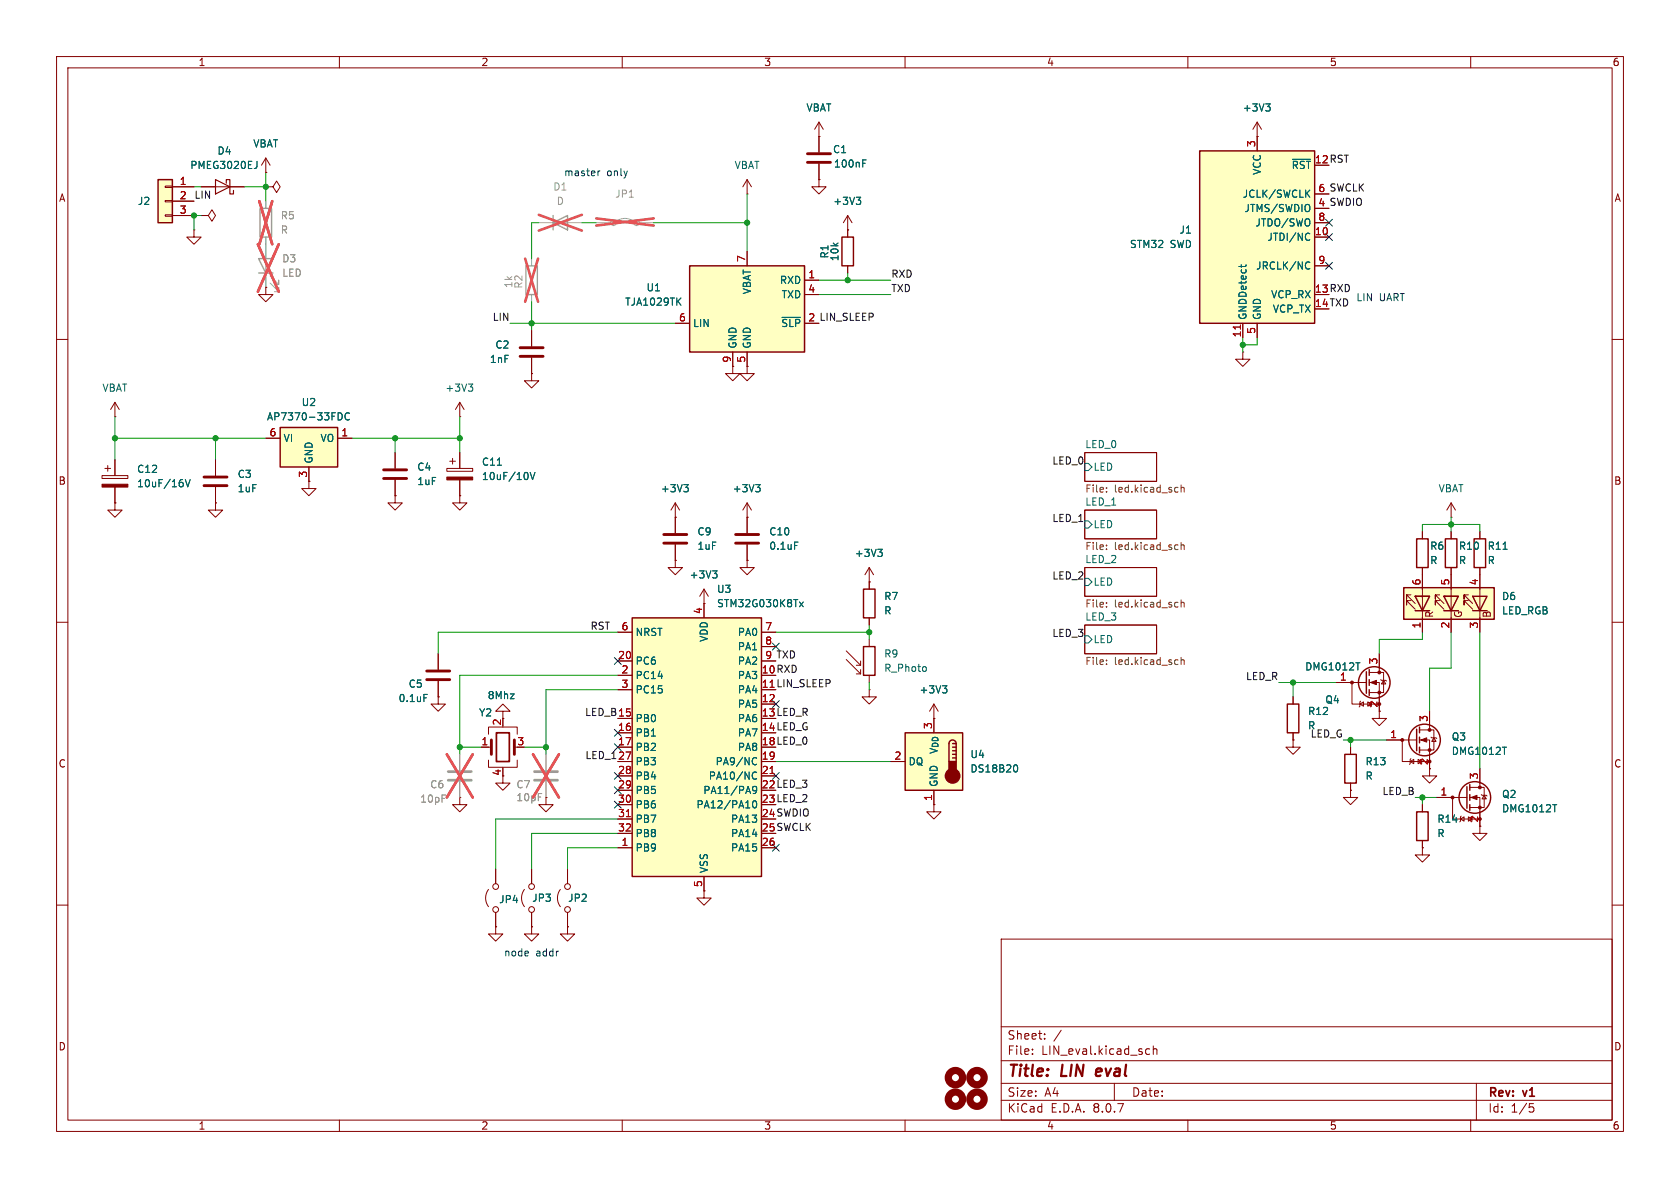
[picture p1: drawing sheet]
<svg xmlns="http://www.w3.org/2000/svg" width="297mm" height="210mm" viewBox="0 0 297 210" stroke-linecap="round" stroke-linejoin="round" font-family="sans-serif">
<g fill="none" stroke="#840000" stroke-width=".18">
<path d="M10 10h277v190h-277zM12 12h273v186h-273zM60 10v2M110 10v2M160 10v2M210 10v2M260 10v2M10 60h2M285 60h2M191.8 80h12.7v5.1h-12.7zM191.8 90.2h12.7v5.1h-12.7zM10 110h2"/>
<path d="M191.8 110.5h12.7v5.1h-12.7zM191.8 100.3h12.7v5.1h-12.7zM242.1 118.9h2.5v3.5h-2.5M243.8 115.6v3.3M285 110h2M228.6 130.8v1.3h-1.3l1.3 1.3 1.3-1.3h-1.3M228.6 130.8h.1M228.6 123.2v1.3M228.6 129.5v1.3M236.2 120.7h5.4M239 120.7v3.8h4.8M240.4 124.5l.6-.4v.7z"/>
<path d="M240.5 124l-.1 .1v.7l-.1 .2M242.1 120.7h1.7v6.3h-1.2l1.2 1.3 1.3-1.3h-1.3M244.1 120.1l.1 .2h.8l.1 .1M244.6 120.3l.4 .6h-.8zM86.4 157.2a2.54 2.54 0 0 0 0 3.1M87.6 153.7v2.5M92.7 157.2a2.54 2.54 0 0 0 0 3.1M94 153.7v2.5M96.5 141v1.2h1.3l-1.3 1.3-1.3-1.3h1.3M96.5 141h.1M10 160h2M87.6 163.8v1.3h1.3l-1.3 1.3-1.2-1.3h1.2"/>
<path d="M87.6 163.8h.1M87.6 161.3v2.5M94 163.8v1.3h1.2l-1.2 1.3-1.3-1.3h1.3M94 163.8h.1M94 161.3v2.5M100.3 163.8v1.3h1.3l-1.3 1.3-1.2-1.3h1.2M100.3 163.8h.1M177 166h108v32h-108zM285 160h2M60 198v2M110 198v2M160 198v2"/>
<path d="M177 194.5h108M177 191.5h108M177 187.5h108M177 181.5h108M182.5 186.3v.1M182.5 185.5v.1M184.7 183.6v.1M184.7 182.8v.1M187.6 182.1l-1.3 2M197 191.5v3M202.7 186.3h.5M202.7 185.5h.5"/>
<path d="M203.9 185.5l.2-.1 .4 .1v.9M203.9 184.9v1.5M210 198v2M260 198v2M261 191.5v6.5M270.4 195.1h.7M270.5 195.7h.4l.3 .3-.2 .5-.5 .1"/>
<circle cx="87.6" cy="156.7" r=".51"/>
<circle cx="94" cy="156.7" r=".51"/>
<circle cx="87.6" cy="160.8" r=".51"/>
<circle cx="94" cy="160.8" r=".51"/>
</g>
<path d="M193.9 189l-.2 .9 .3 .3M194.7 189.4l-.9 .1" fill="none" stroke="#840000" stroke-width=".4"/>
<path d="M191.8 81.9h.6l.6 .7-.6 .6h-.6zM191.8 92.1h.6l.6 .6-.6 .6h-.6zM191.8 112.4h.6l.6 .6-.6 .7h-.6zM191.8 102.2h.6l.6 .7-.6 .6h-.6zM239.7 117.2h.7" fill="none" stroke="#006464" stroke-width=".18"/>
<g fill="none" stroke="#725600" stroke-width=".18">
<path d="M195.6 86.9v.1M195.6 86.2v.1M195.6 96.4v.1M195.6 97v.2M208.1 86.2h.2M208.1 96.3l.2 .1M208.3 86.9l-.2 .1M208.3 97.1l-.2 .1M208.8 85.7v1.3M208.8 95.9v1.3M208.8 86.3l.2-.1h.3v.8M208.8 96.4l.2-.1 .3 .1v.8"/>
<path d="M195.6 106.5v.2M195.6 107.2v.1M195.6 116.7v.1M195.6 117.4v.1M208.1 116.6l.2 .1M208.1 106.5h.2M208.3 117.4l-.2 .1M208.3 107.3h-.2M208.8 106v1.3M208.8 116.2v1.3M208.8 106.6l.2-.1h.3v.8M208.8 116.8l.2-.2 .3 .1v.8"/>
</g>
<g fill="none" stroke="#840000" stroke-width=".25">
<path d="M241.6 118.7v3.9M242.1 118.4v1M227.6 124.5h2v5h-2zM242.1 120.1v1.1M242.1 121.9v1"/>
<circle cx="243" cy="120.6" r="2.79"/>
</g>
<g fill="#840000" stroke="#840000" stroke-width=".18">
<path d="M242.3 120.7l1-.4v.7z"/>
<circle cx="239" cy="120.6" r=".25"/>
<circle cx="243.8" cy="122.4" r=".25"/>
<circle cx="243.8" cy="118.9" r=".25"/>
</g>
<path d="M212.1 26.7h20.3v30.5h-20.3z" fill="#ffffc2"/>
<path d="M212.1 26.7h20.3v30.5h-20.3zM237.7 133.4h2.1v5h-2.1z" fill="none" stroke="#840000" stroke-width=".25"/>
<g fill="none" stroke="#840000" stroke-width=".18">
<path d="M35.6 33h7.6M47 30.5h.1M47 33h1.3l.6-1 .6 1-.6 1-.6-1M47 33h.1M47 27.9l-.8 1.3M47 27.9v2.6M47 27.9l.8 1.3M222.2 24.1h.1M222.2 21.6v5.1M222.2 21.6l-.7 1.3M222.2 21.6l.8 1.3M232.4 34.3h2.5"/>
<path d="M232.4 39.4h2.5M219.7 57.2v2.5M222.2 57.2v2.5M232.4 41.9h2.5M232.4 47h2.5M81.3 73.7h.1M81.3 71.1l-.8 1.3M81.3 71.1v2.6M81.3 71.1l.7 1.3M129.5 64.8v1.2h1.3l-1.3 1.3-1.2-1.3h1.2M129.5 64.8h.1M219.7 62.2v1.3h1.3l-1.3 1.3-1.3-1.3h1.3"/>
<path d="M219.7 62.2h.1M18 84.1h4.6v.5h-4.6zM18.5 82.8h1.1M19 82.3v1M20.3 88.9v1.3h-1.3l1.3 1.2 1.3-1.2h-1.3M20.3 88.9h.1M20.3 81.3v2.8M20.3 86.1v2.8M38.1 88.9v1.3h-1.3l1.3 1.2 1.3-1.2h-1.3M38.1 88.9h.1M38.1 81.3v2.8M38.1 86.1v2.8"/>
<path d="M256.5 91.4h.1M256.5 88.9l.8 1.3M256.5 88.9v2.5M256.5 88.9l-.7 1.3M77.5 115.6v2.8M77.5 123.2v1.3h1.2l-1.2 1.2-1.3-1.2h1.3M77.5 123.2h.1M77.5 120.4v2.8M85.1 132.1h1.8M86.4 134.4v1.2h5v-1.2M86.4 129.8v-1.3h5v1.3M88.9 137.2v1.2h1.3l-1.3 1.3-1.3-1.3h1.3"/>
<path d="M88.9 125.7h1.3l-1.3-1.2-1.3 1.2h1.3v1.3M88.9 135.6v.3M238.8 139.7v1.3h-1.3l1.3 1.2 1.2-1.2h-1.2M238.8 139.7h.1M238.8 132.1v1.3M238.8 138.4v1.3M252.7 135.9v1.3h-1.2l1.2 1.2 1.3-1.2h-1.3M81.3 141v1.2h1.2l-1.2 1.3-1.3-1.3h1.3M81.3 141h.1M99.1 157.2a2.54 2.54 0 0 0 0 3.1M100.3 153.7v2.5M100.3 161.3v2.5"/>
<circle cx="100.3" cy="156.7" r=".51"/>
<circle cx="100.3" cy="160.8" r=".51"/>
</g>
<g fill="none" stroke="#006464" stroke-width=".18">
<path d="M223.8 18.4h.7l-.4 .4M224.3 18.8l.2 .3v.3l-.2 .2M45.4 28.5v.9l-.3 .4M228.5 28.2h3.2M231 34.1l.6 .8M231.6 33.6l-.8 .7M219.4 46.8v.5M220.3 46.8l-.1 .2M231 46.4l.3-.1 .3 .1M231.2 41.2l.4 .1M231.6 42.4l-.4 .1M231.6 47.4l-.3 .2-.3-.1"/>
<path d="M82.8 67.9h.8l-.4 .5M83.3 68.4l.3 .2v.3l-.3 .3M32.3 85.4v.5M32.8 84.8l.4 1.3 .4-1.3M74.9 122.8h.6"/>
</g>
<path d="M219.3 57.5v.7" fill="none" stroke="#a90000" stroke-width=".18"/>
<path d="M79.2 137.9h4.1M79.2 136.4h4.1M94.5 137.9h4.1M94.5 136.4h4.1" fill="none" stroke="#a1a1a1" stroke-width=".51"/>
<path d="M81.3 133.4v2.7M81.3 138.2v2.8M96.5 133.4v2.7M96.5 138.2v2.8" fill="none" stroke="#a1a1a1" stroke-width=".18"/>
<path d="M79 133.3l4.6 7.7M83.6 133.3l-4.6 7.7M94.2 133.3l4.6 7.7M98.8 133.3l-4.6 7.7" fill="none" stroke="#e65255" stroke-width=".46"/>
<path d="M36.1 85.9h4M36.1 84.3h4M75.4 118.6h4.1M75.4 120.1h4.1M86.9 130.8v2.6M90.9 130.8v2.6" fill="none" stroke="#840000" stroke-width=".51"/>
<path d="M87.8 129.5h2.2v5.1h-2.2z" fill="none" stroke="#840000" stroke-width=".3"/>
<path d="M18 85.6h4.6v.5h-4.6z" fill="#840000" stroke="#840000" stroke-width=".18"/>
<path d="M38.1 31.8l2.5 1.2-2.5 1.3zM40 32.4v-.6h.6v2.5h.7v-.6" fill="none" stroke="#840000" stroke-width=".2"/>
<path d="M49.5 75.6h10.2v7h-10.2z" fill="#ffffc2"/>
<path d="M49.5 75.6h10.2v7h-10.2z" fill="none" stroke="#840000" stroke-width=".25"/>
<path d="M47 77.5h2.5M59.7 77.5h2.5M54.6 85.1v1.3h-1.3l1.3 1.2 1.3-1.2h-1.3M54.6 85.1h.1M54.6 82.6v2.5M81.3 87.6v1.3h1.2l-1.2 1.3-1.3-1.3h1.3M81.3 87.6h.1" fill="none" stroke="#840000" stroke-width=".18"/>
<path d="M60.1 73a.68 .68 0 0 1 .4 .6 .68 .68 0 0 1-.4 .6M61.8 73.1a.6 .6 0 0 0-.9 .4 .6 .6 0 0 0 .6 .7l.3-.1" fill="none" stroke="#006464" stroke-width=".18"/>
<path d="M27.9 31.8h2.6v7.6h-2.6z" fill="#ffffc2"/>
<g fill="none" stroke="#840000" stroke-width=".18">
<path d="M29.2 38h1.3v.2h-1.3zM29.2 35.4h1.3v.3h-1.3zM29.2 32.9h1.3v.2h-1.3zM30.5 33h3.8M30.5 35.6h3.8M30.5 38.1h3.8M20.3 73.7h.1M20.3 71.1l.8 1.3M20.3 71.1v2.6M20.3 71.1l-.7 1.3M69.8 87.6v1.3h-1.2l1.2 1.3 1.3-1.3h-1.3M69.8 87.6h.1"/>
<path d="M69.8 80v2.8M69.8 84.8v2.8M79 82.8h4.6v.5h-4.6zM79.5 81.5h1M80 81v1M81.3 80v2.8M81.3 84.8v2.8M251.5 94v1.3M153.7 102.9v1.2M153.7 109.2v1.3M251.5 100.3v1.3"/>
</g>
<path d="M27.9 31.8h2.6v7.6h-2.6zM250.4 95.3h2.1v5h-2.1zM152.7 104.1h2v5.1h-2z" fill="none" stroke="#840000" stroke-width=".25"/>
<path d="M79 84.3h4.6v.5h-4.6z" fill="#840000" stroke="#840000" stroke-width=".18"/>
<path d="M87.9 82.2h.7M93.3 83.8v.7M93.7 83.5l.5 1.3 .4-1.3" fill="none" stroke="#006464" stroke-width=".18"/>
<path d="M67.8 84.6h4.1M67.8 83.1h4.1" fill="none" stroke="#840000" stroke-width=".51"/>
<path d="M248.2 103.9h16v5.6h-16z" fill="#ffffc2"/>
<g fill="none" stroke="#840000" stroke-width=".18">
<path d="M35.6 38.1h1.2l.7-1 .6 1-.6 1-.7-1M35.6 38.1h.1M34.3 40.6v1.3h1.3l-1.3 1.3-1.3-1.3h1.3M34.3 40.6h.1M47 50.8v1.3h-1.3l1.3 1.2 1.3-1.2h-1.3M47 50.8h.1M94 58.4v2.8M94 66v1.3h1.2l-1.2 1.3-1.3-1.3h1.3M94 66h.1M94 63.2v2.8M256.5 94v1.3M261.6 94v1.3"/>
<path d="M249.4 106.2h-.7v.7v-.7l1.5 1.5M249.4 105.2h-.7v.7v-.7l1.5 1.5M250.2 108h2.5M250.2 105.4h2.5zM250.2 105.4h.1M251.5 101.6v10.2M254.5 106.2h-.8v.7v-.7l1.6 1.5M254.5 105.2h-.8v.7v-.7l1.6 1.5M255.3 108h2.5M255.3 105.4h2.5zM255.3 105.4h.1M256.5 100.3v11.5"/>
<path d="M259.6 106.2h-.8v.7v-.7l1.5 1.5M259.6 105.2h-.8v.7v-.7l1.5 1.5M261.6 100.3v11.5M153.7 121.9v1.3h-1.3l1.3 1.3 1.2-1.3h-1.2M153.7 121.9h.1M165.1 124.5l-.8 1.2M165.1 124.5v2.5M165.1 124.5l.8 1.2M245.1 130.8h5.3M247.9 130.8v3.8h4.8M249.3 134.6l.6-.4v.8zM249.4 134.1l-.1 .1v.8l-.1 .1"/>
<path d="M251 130.8h1.7v5.1M251 129h2.5v3.6h-2.5M252.7 125.7v3.3M253 130.3l.1 .1h.8l.1 .2M253.5 130.4l.4 .7h-.8zM259.8 139.2h2.6v3.5h-2.6M261.6 135.9v3.3M165.1 142.2v1.3h-1.3l1.3 1.3 1.3-1.3h-1.3M165.1 142.2h.1M251.5 149.9v1.2h-1.3l1.3 1.3 1.2-1.3h-1.2M251.5 149.9h.1M251.5 142.2v1.3"/>
<path d="M251.5 148.6v1.3M254 141h5.3M256.8 141v3.8h4.8M258.2 144.8l.6-.4v.8zM258.3 144.3l-.1 .1v.8l-.1 .1M259.8 141h1.8v6.3h-1.3l1.3 1.3 1.3-1.3h-1.3M261.9 140.5l.1 .1h.8l.1 .1M262.4 140.6l.4 .6h-.8z"/>
</g>
<g fill="none" stroke="#840000" stroke-width=".25">
<path d="M255.5 95.3h2.1v5h-2.1zM260.6 95.3h2v5h-2zM248.2 103.9h16v5.6h-16zM250.2 105.4h2.5l-1.2 2.6zM250.2 108h2.5M255.3 105.4h2.5l-1.3 2.6zM255.3 108h2.5M260.3 105.4h2.6l-1.3 2.6zM260.3 108h2.6M250.4 128.9v3.8M251 128.5v1M251 130.3v1"/>
<path d="M251 132.1v1M259.3 139.1v3.8M259.8 138.7v1M250.4 143.5h2.1v5.1h-2.1zM259.8 140.5v1M259.8 142.2v1.1"/>
<circle cx="251.8" cy="130.8" r="2.79"/>
<circle cx="260.7" cy="141" r="2.79"/>
</g>
<path d="M265.7 97.1h.7M166.6 121.2h.8l-.4 .5M167.2 121.7l.2 .3v.3l-.2 .2M265.6 132.1h.7M274.5 142.2h.7" fill="none" stroke="#006464" stroke-width=".18"/>
<path d="M46 36.8h2v5.1h-2zM45.7 45.7h2.6l-1.3 2.6zM45.7 48.3h2.6M93 47h2v5.1h-2z" fill="none" stroke="#a1a1a1" stroke-width=".25"/>
<g fill="none" stroke="#a1a1a1" stroke-width=".18">
<path d="M47 35.6v1.2M105.4 39.4h2.5M109 39.1a2.54 2.54 0 0 1 3 0M113 39.4h2.6M47 41.9v8.9M47.8 50l1.5 1.6v-.8v.8h-.8M47.8 48.8l1.5 1.5v-.8v.8h-.8M94 45.7v1.3M94 52.1v1.2"/>
<circle cx="108.5" cy="39.4" r=".51"/>
<circle cx="112.5" cy="39.4" r=".51"/>
</g>
<path d="M45.8 35.6l2.3 7.6M48.1 35.6l-2.3 7.6M105.4 38.6l10.2 1.3M115.6 38.6l-10.2 1.3M45.6 43.2l3.7 8.4M49.3 43.2l-3.7 8.4M92.8 45.7l2.3 7.6M95.1 45.7l-2.3 7.6" fill="none" stroke="#e65255" stroke-width=".46"/>
<g fill="#840000" stroke="#840000" stroke-width=".18">
<path d="M260.1 141l1-.4v.8z"/>
<path d="M251.2 130.8l1-.4v.8z"/>
<circle cx="256.8" cy="141" r=".25"/>
<circle cx="261.6" cy="142.7" r=".25"/>
<circle cx="261.6" cy="139.2" r=".25"/>
<circle cx="247.9" cy="130.8" r=".25"/>
<circle cx="252.7" cy="132.6" r=".25"/>
<circle cx="252.7" cy="129" r=".25"/>
</g>
<circle cx="172.7" cy="190.5" r="1.27" fill="none" stroke="#840000" stroke-width="1.3"/>
<path d="M91.9 63h4.1M91.9 61.5h4.1" fill="none" stroke="#840000" stroke-width=".51"/>
<path d="M160 129.5h10.2v10.2h-10.2z" fill="#ffffc2"/>
<path d="M152.7 114.3h2v5.1h-2zM160 129.5h10.2v10.2h-10.2zM168.4 134h.6M168.4 133.4h.6M168.4 132.7h.6M168.4 132.1h.6M168.4 131.4h.6M169 131.4a.64 .64 0 0 0-.6-.6 .64 .64 0 0 0-.6 .6v3.2M169 131.4v3.2" fill="none" stroke="#840000" stroke-width=".25"/>
<g fill="#840000" stroke="#840000" stroke-width=".25">
<path d="M167.8 134.6h1.2v1.9h-1.2z"/>
<circle cx="168.4" cy="137.2" r="1.27"/>
</g>
<g fill="none" stroke="#840000" stroke-width=".18">
<path d="M132.1 64.8v1.2h1.2l-1.2 1.3-1.3-1.3h1.3M132.1 64.8h.1M119.4 99.1v1.2h1.2l-1.2 1.3-1.3-1.3h1.3M119.4 99.1h.1M119.4 91.4h.1M119.4 88.9v5.3M119.4 96.3v2.8M119.4 88.9l-.8 1.3M119.4 88.9l.7 1.3M132.1 91.4h.1M132.1 99.1v1.2h1.2l-1.2 1.3-1.3-1.3h1.3M132.1 99.1h.1"/>
<path d="M132.1 88.9l-.8 1.3M132.1 88.9v5.3M132.1 96.3v2.8M132.1 88.9l.7 1.3M124.5 106.7h.1M124.5 104.1l-.8 1.3M124.5 104.1v2.6M124.5 104.1l.7 1.3M149.6 116.6l2.5 2.5M149.6 115.1l2.5 2.5M151.4 119.1h.7M151.4 117.6h.7"/>
<path d="M152.1 116.8v.8M152.1 118.4v.7M153.7 113v1.3M153.7 119.4v1.3M157.5 134.6h2.5M165.1 139.7v2.5M124.5 157.5v1.3h-1.3l1.3 1.2 1.2-1.2h-1.2M124.5 157.5h.1"/>
</g>
<path d="M120.9 85.7h.8l-.4 .5M121.4 86.2l.3 .2v.3l-.3 .2M133.6 85.7h.8l-.4 .5M134.1 86.2l.3 .2v.3l-.3 .2M140.5 95.8h.6M126 100.9h.8l-.5 .5M126.5 101.4l.3 .2v.3l-.3 .3M163.6 117.9l.2 .2-.2 .5M179.5 135.2a.68 .68 0 0 1 .4 .6 .68 .68 0 0 1-.4 .7" fill="none" stroke="#006464" stroke-width=".18"/>
<g fill="none" stroke="#840000" stroke-width="1.3">
<circle cx="168.9" cy="190.5" r="1.27"/>
<circle cx="168.9" cy="194.3" r="1.27"/>
<circle cx="172.7" cy="194.3" r="1.27"/>
</g>
<path d="M117.3 96h4.1M117.3 94.5h4.1M130 96h4.1M130 94.5h4.1" fill="none" stroke="#840000" stroke-width=".51"/>
<path d="M111.8 109.2h22.8v45.7h-22.8z" fill="#ffffc2"/>
<path d="M148.8 41.9h2.1v5.1h-2.1zM111.8 109.2h22.8v45.7h-22.8z" fill="none" stroke="#840000" stroke-width=".25"/>
<g fill="none" stroke="#840000" stroke-width=".18">
<path d="M149.9 40.6v1.3M149.9 47v1.3M109.2 119.4h2.6M109.2 116.8h2.6M109.2 111.8h2.6M124.5 106.7v2.5M134.6 116.8h2.6M134.6 111.8h2.6M134.6 114.3h2.6M153.7 102.9h.1M153.7 100.3l-.8 1.3M153.7 100.3v2.6"/>
<path d="M153.7 100.3l.7 1.3M109.2 127h2.6M109.2 129.5h2.6M109.2 132.1h2.6M109.2 134.6h2.6M109.2 137.2h2.6M109.2 139.7h2.6M109.2 121.9h2.6M134.6 124.5h2.6M134.6 134.6h2.6M134.6 137.2h2.6M109.2 149.9h2.6"/>
<path d="M109.2 142.2h2.6M109.2 144.8h2.6M109.2 147.3h2.6M124.5 154.9v2.6M134.6 149.9h2.6"/>
</g>
<path d="M155.2 97.1h.8l-.5 .5M155.7 97.6l.3 .2v.3l-.3 .3M141.3 106.4l.7 .9M142 106.4l-.7 .9M133.1 137.6l.3 .1 .4-.1M133.2 134l.3-.1 .3 .2M133.8 135.1l-.3 .1-.3-.1M133.8 136.6l-.4-.1-.3 .2M133.8 139.6l-.3 .2h-.2l-.3-.2 .2-.5 .3-.1 .2 .1a.84 .84 0 0 1-.3 1.2h-.2M133.2 141.7l.1-.2a.68 .68 0 0 1 .5 .7 .68 .68 0 0 1-.5 .6l-.1-.1-.2-.4z" fill="none" stroke="#006464" stroke-width=".18"/>
<path d="M136.1 136.7h.8M110.7 144.4h.8" fill="none" stroke="#a90000" stroke-width=".18"/>
<path d="M121.9 47h20.3v15.2h-20.3z" fill="#ffffc2"/>
<path d="M121.9 47h20.3v15.2h-20.3z" fill="none" stroke="#840000" stroke-width=".25"/>
<g fill="none" stroke="#840000" stroke-width=".18">
<path d="M30.5 33h3.8M30.5 35.6h3.8M30.5 38.1h3.8M35.6 33h2.5M40.6 33h2.6M47 30.5h.1M132.1 34.3h.1M132.1 31.8v2.5M132.1 31.8l-.8 1.2M132.1 31.8l.7 1.2M144.8 24.1h.1M144.8 31.8v1.2h-1.3l1.3 1.3 1.2-1.3h-1.2"/>
<path d="M144.8 31.8h.1M144.8 21.6l-.8 1.3M144.8 21.6v5.3M144.8 29v2.8M144.8 21.6l.7 1.3M149.9 38.1l-.8 1.3M149.9 38.1v3.8M149.9 38.1l.7 1.3M222.2 24.1h.1M222.2 24.1v2.6M232.4 34.3h2.5M232.4 39.4h2.5"/>
<path d="M47 50.8h.1M94 58.4v2.8M119.4 57.2h2.5M132.1 44.5v2.5M142.2 49.5h2.6M142.2 52.1h2.6M149.9 40.6h.1M149.9 47v1.3M219.7 57.2v2.5M222.2 57.2v2.5M232.4 41.9h2.5M232.4 47h2.5"/>
<path d="M47 77.5h2.5M59.7 77.5h2.5M94 66h.1M94 63.2v2.8M129.5 64.8h.1M129.5 62.2v2.6M132.1 64.8h.1M132.1 62.2v2.6M20.3 88.9h.1M20.3 81.3v2.8M20.3 86.1v2.8M38.1 88.9h.1"/>
<path d="M38.1 81.3v2.8M38.1 86.1v2.8M54.6 85.1h.1M54.6 82.6v2.5M69.8 87.6h.1M69.8 80v2.8M69.8 84.8v2.8M81.3 87.6h.1M81.3 80v2.8M81.3 84.8v2.8M119.4 91.4h.1M119.4 99.1h.1"/>
<path d="M119.4 91.4v2.8M119.4 96.3v2.8M132.1 99.1h.1M132.1 91.4h.1M132.1 91.4v2.8M132.1 96.3v2.8M251.5 94v1.3M256.5 94v1.3M261.6 94v1.3M77.5 115.6v2.8M109.2 119.4h2.6M109.2 116.8h2.6"/>
<path d="M109.2 111.8h2.6M124.5 106.7h.1M124.5 106.7v2.5M134.6 116.8h2.6M134.6 111.8h2.6M134.6 114.3h2.6M153.7 102.9h.1M153.7 102.9v1.2M153.7 109.2v1.3M243.8 115.6v2.5M251.5 100.3v3.8M251.5 109.2v2.6"/>
<path d="M256.5 100.3v3.8M256.5 109.2v2.6M261.6 100.3v3.8M261.6 109.2v2.6M77.5 123.2h.1M77.5 120.4v2.8M85.1 132.1h1.3M109.2 127h2.6M109.2 129.5h2.6M109.2 132.1h2.6M109.2 134.6h2.6M109.2 137.2h2.6"/>
<path d="M109.2 139.7h2.6M109.2 121.9h2.6M134.6 124.5h2.6M134.6 134.6h2.6M134.6 137.2h2.6M157.5 134.6h2.5M165.1 139.7v2.5M228.6 130.8h.1M228.6 123.2v1.3M228.6 129.5v1.3M236.2 120.7h2.6M238.8 139.7h.1"/>
<path d="M238.8 132.1v1.3M238.8 138.4v1.3M243.8 123.2v2.5M245.1 130.8h2.5M252.7 125.7v2.6M252.7 133.4v2.5M261.6 135.9v2.5M81.3 141h.1M87.6 153.7v2.5M94 153.7v2.5M96.5 141h.1M100.3 153.7v2.5"/>
<path d="M109.2 149.9h2.6M109.2 142.2h2.6M109.2 144.8h2.6M109.2 147.3h2.6M124.5 157.5h.1M124.5 154.9v2.6M134.6 149.9h2.6M165.1 142.2h.1M251.5 149.9h.1M251.5 142.2v1.3M251.5 148.6v1.3M254 141h2.5"/>
<path d="M261.6 143.5v2.6M87.6 163.8h.1M87.6 161.3v2.5M94 163.8h.1M94 161.3v2.5M100.3 163.8h.1M100.3 161.3v2.5"/>
</g>
<g fill="none" stroke="#006464" stroke-width=".18">
<path d="M223.8 18.4h.7l-.4 .4M224.3 18.8l.2 .3v.3l-.2 .2M45.4 28.5v.9l-.3 .4M151.4 34.9h.8l-.5 .5M151.9 35.4l.3 .2v.3l-.3 .2M152.5 28.9h.4M152.5 28.3h.6M228.5 28.2h3.2M231 34.1l.6 .8M231.6 33.6l-.8 .7M119.8 53.2l.6 .8M120.4 52.7l-.7 .7"/>
<path d="M138.3 56.1h3.2M219.4 46.8v.5M220.3 46.8l-.1 .2M231 46.4l.3-.1 .3 .1M231.2 41.2l.4 .1M231.6 42.4l-.4 .1M231.6 47.4l-.3 .2-.3-.1M60.1 73a.68 .68 0 0 1 .4 .6 .68 .68 0 0 1-.4 .6M61.8 73.1a.6 .6 0 0 0-.9 .4 .6 .6 0 0 0 .6 .7l.3-.1M32.3 85.4v.5M32.8 84.8l.4 1.3 .4-1.3M87.9 82.2h.7"/>
<path d="M93.3 83.8v.7M93.7 83.5l.5 1.3 .4-1.3M120.9 85.7h.8l-.4 .5M121.4 86.2l.3 .2v.3l-.3 .2M133.6 85.7h.8l-.4 .5M134.1 86.2l.3 .2v.3l-.3 .2M140.5 95.8h.6M155.2 97.1h.8l-.5 .5M155.7 97.6l.3 .2v.3l-.3 .3M265.7 97.1h.7M126 100.9h.8l-.5 .5M126.5 101.4l.3 .2v.3l-.3 .3"/>
<path d="M141.3 106.4l.7 .9M142 106.4l-.7 .9M239.7 117.2h.7M74.9 122.8h.6M133.1 137.6l.3 .1 .4-.1M133.2 134l.3-.1 .3 .2M133.8 135.1l-.3 .1-.3-.1M133.8 136.6l-.4-.1-.3 .2M133.8 139.6l-.3 .2h-.2l-.3-.2 .2-.5 .3-.1 .2 .1a.84 .84 0 0 1-.3 1.2h-.2M166.6 121.2h.8l-.4 .5M167.2 121.7l.2 .3v.3l-.2 .2M179.5 135.2a.68 .68 0 0 1 .4 .6 .68 .68 0 0 1-.4 .7"/>
<path d="M265.6 132.1h.7M133.2 141.7l.1-.2a.68 .68 0 0 1 .5 .7 .68 .68 0 0 1-.5 .6l-.1-.1-.2-.4zM274.5 142.2h.7"/>
</g>
<path d="M97.8 39.4l2.5-1.3v2.5zM97.8 38.1v2.5" fill="none" stroke="#a1a1a1" stroke-width=".25"/>
<path d="M47 35.6v1.2M95.2 39.4h7.7M47 41.9v3.8M47 48.3v2.5M81.3 133.4v2.7M81.3 138.2v2.8M96.5 133.4v2.7M96.5 138.2v2.8" fill="none" stroke="#a1a1a1" stroke-width=".18"/>
<path d="M45.8 35.6l2.3 7.6M48.1 35.6l-2.3 7.6M95.2 38l7.7 2.8M102.9 38l-7.7 2.8M45.6 43.2l3.7 8.4M49.3 43.2l-3.7 8.4M79 133.3l4.6 7.7M83.6 133.3l-4.6 7.7M94.2 133.3l4.6 7.7M98.8 133.3l-4.6 7.7" fill="none" stroke="#e65255" stroke-width=".46"/>
<path d="M142.7 28.7h4.1M142.7 27.2h4.1" fill="none" stroke="#840000" stroke-width=".51"/>
<path d="M105.7 30.2v.9M106.1 30.2l-.4 .3" fill="none" stroke="#0000c2" stroke-width=".18"/>
<g fill="none" stroke="#009600" stroke-width=".18">
<path d="M34.3 33h1.3M35.6 38.1h-1.3v2.5M43.2 33h3.8M47 30.5v5.1M95.2 39.4h-1.2v6.3M102.9 39.4h2.5M115.6 39.4h16.5M132.1 34.3v10.2M90.2 57.2h29.2M94 53.3v5.1M144.8 52.1h12.7M144.8 49.5h12.7"/>
<path d="M149.9 48.3v1.2M219.7 59.7v2.5M222.2 59.7v1.3h-2.5M20.3 77.5h26.7M20.3 73.7v7.6M38.1 77.5v3.8M62.2 77.5h19.1M69.8 77.5v2.5M81.3 73.7v6.3M251.5 94v-1.3h10.1v1.3M256.5 91.4v2.6M109.2 119.4h-27.9v14"/>
<path d="M109.2 111.8h-31.7v3.8M137.2 111.8h16.5M153.7 110.5v2.5M251.5 111.8v1.2h-7.7v2.6M256.5 111.8v6.3h-3.8v7.6M261.6 111.8v24.1M81.3 132.1h3.8M92.7 132.1h3.8M109.2 121.9h-12.7v11.5M137.2 134.6h20.3M153.7 120.7v1.2M226.1 120.7h10.1"/>
<path d="M228.6 120.7v2.5M237.5 130.8h7.6M238.8 130.8v1.3M109.2 144.8h-21.6v8.9M109.2 149.9h-8.9v3.8M109.2 147.3h-15.2v6.4M250.2 141h3.8M251.5 141v1.2"/>
</g>
<g fill="none" stroke="#000084" stroke-width=".18">
<path d="M234.3 38.8l1.3 1.2M235.6 38.8l-1.3 1.2M234.3 41.3l1.3 1.2M234.3 46.4l1.3 1.2M235.6 41.3l-1.3 1.2M235.6 46.4l-1.3 1.2M108.6 116.2l1.2 1.2M109.8 116.2l-1.2 1.2M136.6 113.7l1.2 1.2M137.8 113.7l-1.2 1.2M108.6 128.9l1.2 1.2M108.6 136.6l1.2 1.2"/>
<path d="M108.6 139.1l1.2 1.2M108.6 131.5l1.2 1.2M109.8 128.9l-1.2 1.2M109.8 136.6l-1.2 1.2M109.8 139.1l-1.2 1.2M109.8 131.5l-1.2 1.2M136.6 123.9l1.2 1.2M136.6 136.6l1.2 1.2M137.8 123.9l-1.2 1.2M137.8 136.6l-1.2 1.2M108.6 141.6l1.2 1.2M109.8 141.6l-1.2 1.2"/>
<path d="M136.6 149.3l1.2 1.2M137.8 149.3l-1.2 1.2"/>
</g>
<path d="M219.3 57.5v.7M136.1 136.7h.8M110.7 144.4h.8" fill="none" stroke="#a90000" stroke-width=".18"/>
<g fill="#009600" stroke="#009600" stroke-width=".18">
<circle cx="94" cy="57.2" r=".46"/>
<circle cx="132.1" cy="39.4" r=".46"/>
<circle cx="96.5" cy="132.1" r=".46"/>
<circle cx="81.3" cy="132.1" r=".46"/>
<circle cx="238.8" cy="130.8" r=".46"/>
<circle cx="251.5" cy="141" r=".46"/>
<circle cx="38.1" cy="77.5" r=".46"/>
<circle cx="34.3" cy="38.1" r=".46"/>
<circle cx="69.8" cy="77.5" r=".46"/>
<circle cx="47" cy="33" r=".46"/>
<circle cx="20.3" cy="77.5" r=".46"/>
<circle cx="81.3" cy="77.5" r=".46"/>
<circle cx="219.7" cy="61" r=".46"/>
<circle cx="256.5" cy="92.7" r=".46"/>
<circle cx="228.6" cy="120.7" r=".46"/>
<circle cx="149.9" cy="49.5" r=".46"/>
<circle cx="153.7" cy="111.8" r=".46"/>
</g>
<g font-size="2.8" fill="#840000">
<text x="178" y="190.9">Title:</text>
<text x="187.7" y="190.9">LIN</text>
<text x="194.6" y="190.9">eval</text>
</g>
<g font-size="2.1" fill="#840000">
<text x="178" y="184">Sheet:</text>
<text x="178" y="186.7">File:</text>
<text x="184.1" y="186.7">LIN_eval.kicad_sch</text>
<text x="178" y="196.9">KiCad</text>
<text x="178" y="194.1">Size:</text>
<text x="184.7" y="194.1">A4</text>
<text x="185.7" y="196.9">E.D.A.</text>
<text x="193.3" y="196.9">8.0.7</text>
<text x="200" y="194.1">Date:</text>
<text x="263" y="194.3">Rev:</text>
<text x="263" y="196.9">Id:</text>
<text x="267.1" y="196.9">1/5</text>
<text x="269.4" y="194.3">v1</text>
</g>
<g font-size="1.8" fill="#840000">
<text x="35" y="11.9">1</text>
<text x="85" y="11.9">2</text>
<text x="135" y="11.9">3</text>
<text x="185" y="11.9">4</text>
<text x="235" y="11.9">5</text>
<text x="285" y="11.9">6</text>
<text x="232.4" y="29">12 RST</text>
<text x="10.3" y="35.9">A</text>
<text x="285.3" y="35.9">A</text>
<text x="233" y="36.6">4 SWDIO</text>
<text x="232.4" y="51.8">13 RXD</text>
<text x="142.8" y="56.9">2 LIN_SLEEP</text>
<text x="232.4" y="54.4">14 TXD</text>
<text x="10.3" y="85.9">B</text>
<text x="285.3" y="85.9">B</text>
<text x="253.6" y="109.3" transform="rotate(-90 253.6 109.3)">R</text>
<text x="258.7" y="109.3" transform="rotate(-90 258.7 109.3)">G</text>
<text x="263.8" y="109.3" transform="rotate(-90 263.8 109.3)">B</text>
<text x="134.6" y="119.1">10 RXD</text>
<text x="243.6" y="125.2" transform="rotate(-90 243.6 125.2)">2</text>
<text x="134.6" y="126.7">13 LED_R</text>
<text x="134.6" y="129.3">14 LED_G</text>
<text x="134.6" y="131.8">18 LED_0</text>
<text x="10.3" y="135.9">C</text>
<text x="88.6" y="137.2" transform="rotate(-90 88.6 137.2)">4</text>
<text x="166" y="133.4" transform="rotate(-90 166 133.4)">V_{DD}</text>
<text x="285.3" y="135.9">C</text>
<text x="134.6" y="139.4">22 LED_3</text>
<text x="134.6" y="142">23 LED_2</text>
<text x="134.6" y="144.5">24 SWDIO</text>
<text x="134.6" y="147.1">25 SWCLK</text>
<text x="261.4" y="145.5" transform="rotate(-90 261.4 145.5)">2</text>
<text x="10.3" y="185.9">D</text>
<text x="285.3" y="185.9">D</text>
<text x="35" y="199.9">1</text>
<text x="85" y="199.9">2</text>
<text x="135" y="199.9">3</text>
<text x="185" y="199.9">4</text>
<text x="235" y="199.9">5</text>
<text x="285" y="199.9">6</text>
</g>
<g font-size="1.8" fill="#006464">
<text x="142.5" y="19.9">VBAT</text>
<text x="219.6" y="19.9">+3V3</text>
<text x="38.3" y="27.5">D4</text>
<text x="44.7" y="26.3">VBAT</text>
<text x="147.2" y="27.3">C1</text>
<text x="147.3" y="29.8">100nF</text>
<text x="33.5" y="30.1">PMEG3020EJ</text>
<text x="129.8" y="30.1">VBAT</text>
<text x="219.6" y="35.2">JCLK/SWCLK</text>
<text x="223.1" y="31" transform="rotate(-90 223.1 31)">VCC</text>
<text x="228.3" y="30.1">~{RST}</text>
<text x="24.3" y="36.4">J2</text>
<text x="147.2" y="36.4">+3V3</text>
<text x="208.4" y="41.5">J1</text>
<text x="219.9" y="37.7">JTMS/SWDIO</text>
<text x="221.8" y="40.2">JTDO/SWO</text>
<text x="146.7" y="45.8" transform="rotate(-90 146.7 45.8)">R1</text>
<text x="148.4" y="46.3" transform="rotate(-90 148.4 46.3)">10k</text>
<text x="199.7" y="44">STM32</text>
<text x="206.9" y="44">SWD</text>
<text x="222" y="47.9">JRCLK/NC</text>
<text x="224" y="42.8">JTDI/NC</text>
<text x="114.2" y="51.7">U1</text>
<text x="132.9" y="52.1" transform="rotate(-90 132.9 52.1)">VBAT</text>
<text x="137.8" y="50.4">RXD</text>
<text x="138.1" y="52.9">TXD</text>
<text x="224.6" y="52.9">VCP_RX</text>
<text x="110.4" y="54.2">TJA1029TK</text>
<text x="122.4" y="58">LIN</text>
<text x="138" y="58">~{SLP}</text>
<text x="220.6" y="56.6" transform="rotate(-90 220.6 56.6)">GNDDetect</text>
<text x="223.1" y="56.6" transform="rotate(-90 223.1 56.6)">GND</text>
<text x="224.9" y="55.5">VCP_TX</text>
<text x="86.5" y="64.4">1nF</text>
<text x="87.5" y="61.8">C2</text>
<text x="130.4" y="61.7" transform="rotate(-90 130.4 61.7)">GND</text>
<text x="132.9" y="61.7" transform="rotate(-90 132.9 61.7)">GND</text>
<text x="18" y="69.4">VBAT</text>
<text x="53.2" y="72">U2</text>
<text x="78.6" y="69.4">+3V3</text>
<text x="47.1" y="74.5">AP7370-33FDC</text>
<text x="24.1" y="83.8">C12</text>
<text x="50" y="78.3">VI</text>
<text x="55.5" y="82" transform="rotate(-90 55.5 82)">GND</text>
<text x="56.6" y="78.3">VO</text>
<text x="73.7" y="83.4">C4</text>
<text x="85.1" y="82.5">C11</text>
<text x="191.8" y="79.3">LED_0</text>
<text x="193.2" y="83.4">LED</text>
<text x="24.1" y="86.3">10uF/16V</text>
<text x="41.9" y="84.7">C3</text>
<text x="41.9" y="87.2">1uF</text>
<text x="73.7" y="86">1uF</text>
<text x="85.1" y="85.1">10uF/10V</text>
<text x="116.7" y="87.2">+3V3</text>
<text x="129.4" y="87.2">+3V3</text>
<text x="191.8" y="87.4">File:</text>
<text x="191.8" y="89.5">LED_1</text>
<text x="254.2" y="87.2">VBAT</text>
<text x="123.2" y="94.8">C9</text>
<text x="135.9" y="94.8">C10</text>
<text x="193.2" y="93.6">LED</text>
<text x="123.2" y="97.4">1uF</text>
<text x="135.9" y="97.4">0.1uF</text>
<text x="151" y="98.7">+3V3</text>
<text x="191.8" y="99.6">LED_2</text>
<text x="252.7" y="97.4">R6</text>
<text x="252.7" y="99.9">R</text>
<text x="257.8" y="97.4">R10</text>
<text x="257.8" y="99.9">R</text>
<text x="262.9" y="97.4">R11</text>
<text x="262.9" y="99.9">R</text>
<text x="121.8" y="102.5">+3V3</text>
<text x="126.7" y="105">U3</text>
<text x="126.7" y="107.5">STM32G030K8Tx</text>
<text x="156.2" y="106.3">R7</text>
<text x="193.2" y="103.7">LED</text>
<text x="265.4" y="106.3">D6</text>
<text x="112.3" y="112.6">NRST</text>
<text x="125.3" y="113.6" transform="rotate(-90 125.3 113.6)">VDD</text>
<text x="130.3" y="112.6">PA0</text>
<text x="156.2" y="108.8">R</text>
<text x="191.8" y="109.8">LED_3</text>
<text x="193.2" y="113.9">LED</text>
<text x="265.4" y="108.8">LED_RGB</text>
<text x="112.3" y="117.7">PC6</text>
<text x="130.3" y="115.2">PA1</text>
<text x="130.3" y="117.7">PA2</text>
<text x="156.2" y="116.4">R9</text>
<text x="156.2" y="119">R_Photo</text>
<text x="230.6" y="118.7">DMG1012T</text>
<text x="70.4" y="124.3">0.1uF</text>
<text x="72.1" y="121.8">C5</text>
<text x="86.1" y="123.8">8Mhz</text>
<text x="112.3" y="120.2">PC14</text>
<text x="112.3" y="122.8">PC15</text>
<text x="130.3" y="120.2">PA3</text>
<text x="130.3" y="122.8">PA4</text>
<text x="130.3" y="125.3">PA5</text>
<text x="162.5" y="122.8">+3V3</text>
<text x="234.2" y="124.6">Q4</text>
<text x="84.6" y="126.8">Y2</text>
<text x="112.3" y="127.9">PB0</text>
<text x="112.3" y="130.4">PB1</text>
<text x="130.3" y="127.9">PA6</text>
<text x="130.3" y="130.4">PA7</text>
<text x="231.1" y="126.6">R12</text>
<text x="231.1" y="129.1">R</text>
<text x="256.5" y="131.1">Q3</text>
<text x="112.3" y="132.9">PB2</text>
<text x="112.3" y="135.5">PB3</text>
<text x="126.4" y="135.5">PA9/NC</text>
<text x="130.3" y="132.9">PA8</text>
<text x="160.5" y="135.5">DQ</text>
<text x="171.5" y="136.8">DS18B20</text>
<text x="171.5" y="134.2">U4</text>
<text x="241.3" y="135.5">R13</text>
<text x="256.5" y="133.6">DMG1012T</text>
<text x="112.3" y="138">PB4</text>
<text x="112.3" y="140.6">PB5</text>
<text x="112.3" y="143.1">PB6</text>
<text x="123" y="143.1">PA12/PA10</text>
<text x="124.2" y="140.6">PA11/PA9</text>
<text x="125.2" y="138">PA10/NC</text>
<text x="166" y="139.2" transform="rotate(-90 166 139.2)">GND</text>
<text x="241.3" y="138">R</text>
<text x="265.4" y="141.3">Q2</text>
<text x="265.4" y="143.8">DMG1012T</text>
<text x="112.3" y="145.6">PB7</text>
<text x="112.3" y="148.2">PB8</text>
<text x="129.1" y="145.6">PA13</text>
<text x="129.1" y="148.2">PA14</text>
<text x="254" y="145.6">R14</text>
<text x="254" y="148.2">R</text>
<text x="112.3" y="150.7">PB9</text>
<text x="125.3" y="154.4" transform="rotate(-90 125.3 154.4)">VSS</text>
<text x="129.1" y="150.7">PA15</text>
<text x="88.1" y="159.9">JP4</text>
<text x="94" y="159.6">JP3</text>
<text x="100.3" y="159.6">JP2</text>
</g>
<g font-size="1.8" fill="#a90000">
<text x="222" y="26.1" transform="rotate(-90 222 26.1)">3</text>
<text x="232.4" y="29">12</text>
<text x="31.7" y="32.8">1</text>
<text x="31.7" y="35.3">2</text>
<text x="233" y="34">6</text>
<text x="31.7" y="37.8">3</text>
<text x="232.4" y="41.7">10</text>
<text x="233" y="39.1">8</text>
<text x="233" y="36.6">4</text>
<text x="131.8" y="46.4" transform="rotate(-90 131.8 46.4)">7</text>
<text x="233" y="46.7">9</text>
<text x="142.8" y="49.3">1</text>
<text x="142.8" y="51.8">4</text>
<text x="232.4" y="51.8">13</text>
<text x="119.9" y="56.9">6</text>
<text x="142.8" y="56.9">2</text>
<text x="219.5" y="59.7" transform="rotate(-90 219.5 59.7)">11</text>
<text x="222" y="59.1" transform="rotate(-90 222 59.1)">5</text>
<text x="232.4" y="54.4">14</text>
<text x="129.3" y="64.2" transform="rotate(-90 129.3 64.2)">9</text>
<text x="131.8" y="64.2" transform="rotate(-90 131.8 64.2)">5</text>
<text x="47.6" y="77.2">6</text>
<text x="60.3" y="77.2">1</text>
<text x="54.4" y="84.5" transform="rotate(-90 54.4 84.5)">3</text>
<text x="251.2" y="103.6" transform="rotate(-90 251.2 103.6)">6</text>
<text x="256.3" y="103.6" transform="rotate(-90 256.3 103.6)">5</text>
<text x="261.4" y="103.6" transform="rotate(-90 261.4 103.6)">4</text>
<text x="109.8" y="111.5">6</text>
<text x="124.2" y="108.7" transform="rotate(-90 124.2 108.7)">4</text>
<text x="135.2" y="111.5">7</text>
<text x="251.2" y="111.2" transform="rotate(-90 251.2 111.2)">1</text>
<text x="256.3" y="111.2" transform="rotate(-90 256.3 111.2)">2</text>
<text x="261.4" y="111.2" transform="rotate(-90 261.4 111.2)">3</text>
<text x="109.2" y="116.6">20</text>
<text x="109.8" y="119.1">2</text>
<text x="134.6" y="119.1">10</text>
<text x="135.2" y="114">8</text>
<text x="135.2" y="116.6">9</text>
<text x="243.6" y="117.5" transform="rotate(-90 243.6 117.5)">3</text>
<text x="109.8" y="121.7">3</text>
<text x="134.6" y="121.7">11 LIN_SLEEP</text>
<text x="134.6" y="124.2">12</text>
<text x="134.6" y="121.7">11</text>
<text x="236.8" y="120.4">1</text>
<text x="85" y="131.8">1</text>
<text x="88.6" y="128.3" transform="rotate(-90 88.6 128.3)">2</text>
<text x="91.4" y="131.8">3</text>
<text x="109.2" y="129.3">16</text>
<text x="109.2" y="131.8">17</text>
<text x="109.2" y="126.7">15</text>
<text x="134.6" y="126.7">13</text>
<text x="134.6" y="129.3">14</text>
<text x="134.6" y="131.8">18</text>
<text x="164.8" y="129" transform="rotate(-90 164.8 129)">3</text>
<text x="245.7" y="130.6">1</text>
<text x="252.5" y="127.7" transform="rotate(-90 252.5 127.7)">3</text>
<text x="109.2" y="134.4">27</text>
<text x="109.2" y="136.9">28</text>
<text x="134.6" y="134.4">19</text>
<text x="134.6" y="136.9">21</text>
<text x="158" y="134.4">2</text>
<text x="252.5" y="135.3" transform="rotate(-90 252.5 135.3)">2</text>
<text x="261.4" y="137.9" transform="rotate(-90 261.4 137.9)">3</text>
<text x="109.2" y="139.4">29</text>
<text x="109.2" y="142">30</text>
<text x="134.6" y="139.4">22</text>
<text x="134.6" y="142">23</text>
<text x="164.8" y="141.7" transform="rotate(-90 164.8 141.7)">1</text>
<text x="254.6" y="140.7">1</text>
<text x="109.2" y="144.5">31</text>
<text x="109.2" y="147.1">32</text>
<text x="109.8" y="149.6">1</text>
<text x="134.6" y="149.6">26</text>
<text x="134.6" y="144.5">24</text>
<text x="134.6" y="147.1">25</text>
<text x="124.2" y="156.9" transform="rotate(-90 124.2 156.9)">5</text>
</g>
<g font-size="1.8" fill="#0f0f0f">
<text x="34.3" y="35.2">LIN</text>
<text x="233" y="34">6 SWCLK</text>
<text x="157.5" y="49.2">RXD</text>
<text x="157.5" y="51.7">TXD</text>
<text x="87" y="56.8">LIN</text>
<text x="185.9" y="82.2">LED_0</text>
<text x="185.9" y="92.4">LED_1</text>
<text x="185.9" y="102.5">LED_2</text>
<text x="104.3" y="111.4">RST</text>
<text x="185.9" y="112.7">LED_3</text>
<text x="135.2" y="116.6">9 TXD</text>
<text x="220.2" y="120.3">LED_R</text>
<text x="103.3" y="126.7">LED_B15</text>
<text x="231.6" y="130.5">LED_G</text>
<text x="103.4" y="134.3">LED_1</text>
<text x="244.3" y="140.6">LED_B</text>
</g>
<g font-size="1.8" fill="#989898">
<text x="97.7" y="33.9">D1</text>
<text x="108.7" y="35.2">JP1</text>
<text x="49.5" y="39">R5</text>
<text x="49.5" y="41.5">R</text>
<text x="98.3" y="36.4">D</text>
<text x="49.8" y="46.6">D3</text>
<text x="49.8" y="49.1">LED</text>
<text x="90.8" y="51" transform="rotate(-90 90.8 51)">1k</text>
<text x="92.6" y="51.1" transform="rotate(-90 92.6 51.1)">R2</text>
<text x="74.2" y="142.1">10pF</text>
<text x="76" y="139.5">C6</text>
<text x="91.2" y="139.5">C7</text>
<text x="91.2" y="141.8">10pF</text>
</g>
<g font-size="1.8" fill="#0000c2">
<text x="99.6" y="31.3">master</text>
<text x="107.3" y="31.3">only</text>
<text x="239.7" y="53.4">LIN</text>
<text x="243.8" y="53.4">UART</text>
<text x="89" y="169.3">node</text>
<text x="94.7" y="169.3">addr</text>
</g>
<g font-size="1.8" fill="#725600">
<text x="197" y="87.4">led.kicad_sch</text>
<text x="191.8" y="97.6">File:</text>
<text x="197" y="97.6">led.kicad_sch</text>
<text x="191.8" y="107.7">File:</text>
<text x="197" y="107.7">led.kicad_sch</text>
<text x="191.8" y="117.9">File:</text>
<text x="197" y="117.9">led.kicad_sch</text>
</g>
</svg>
